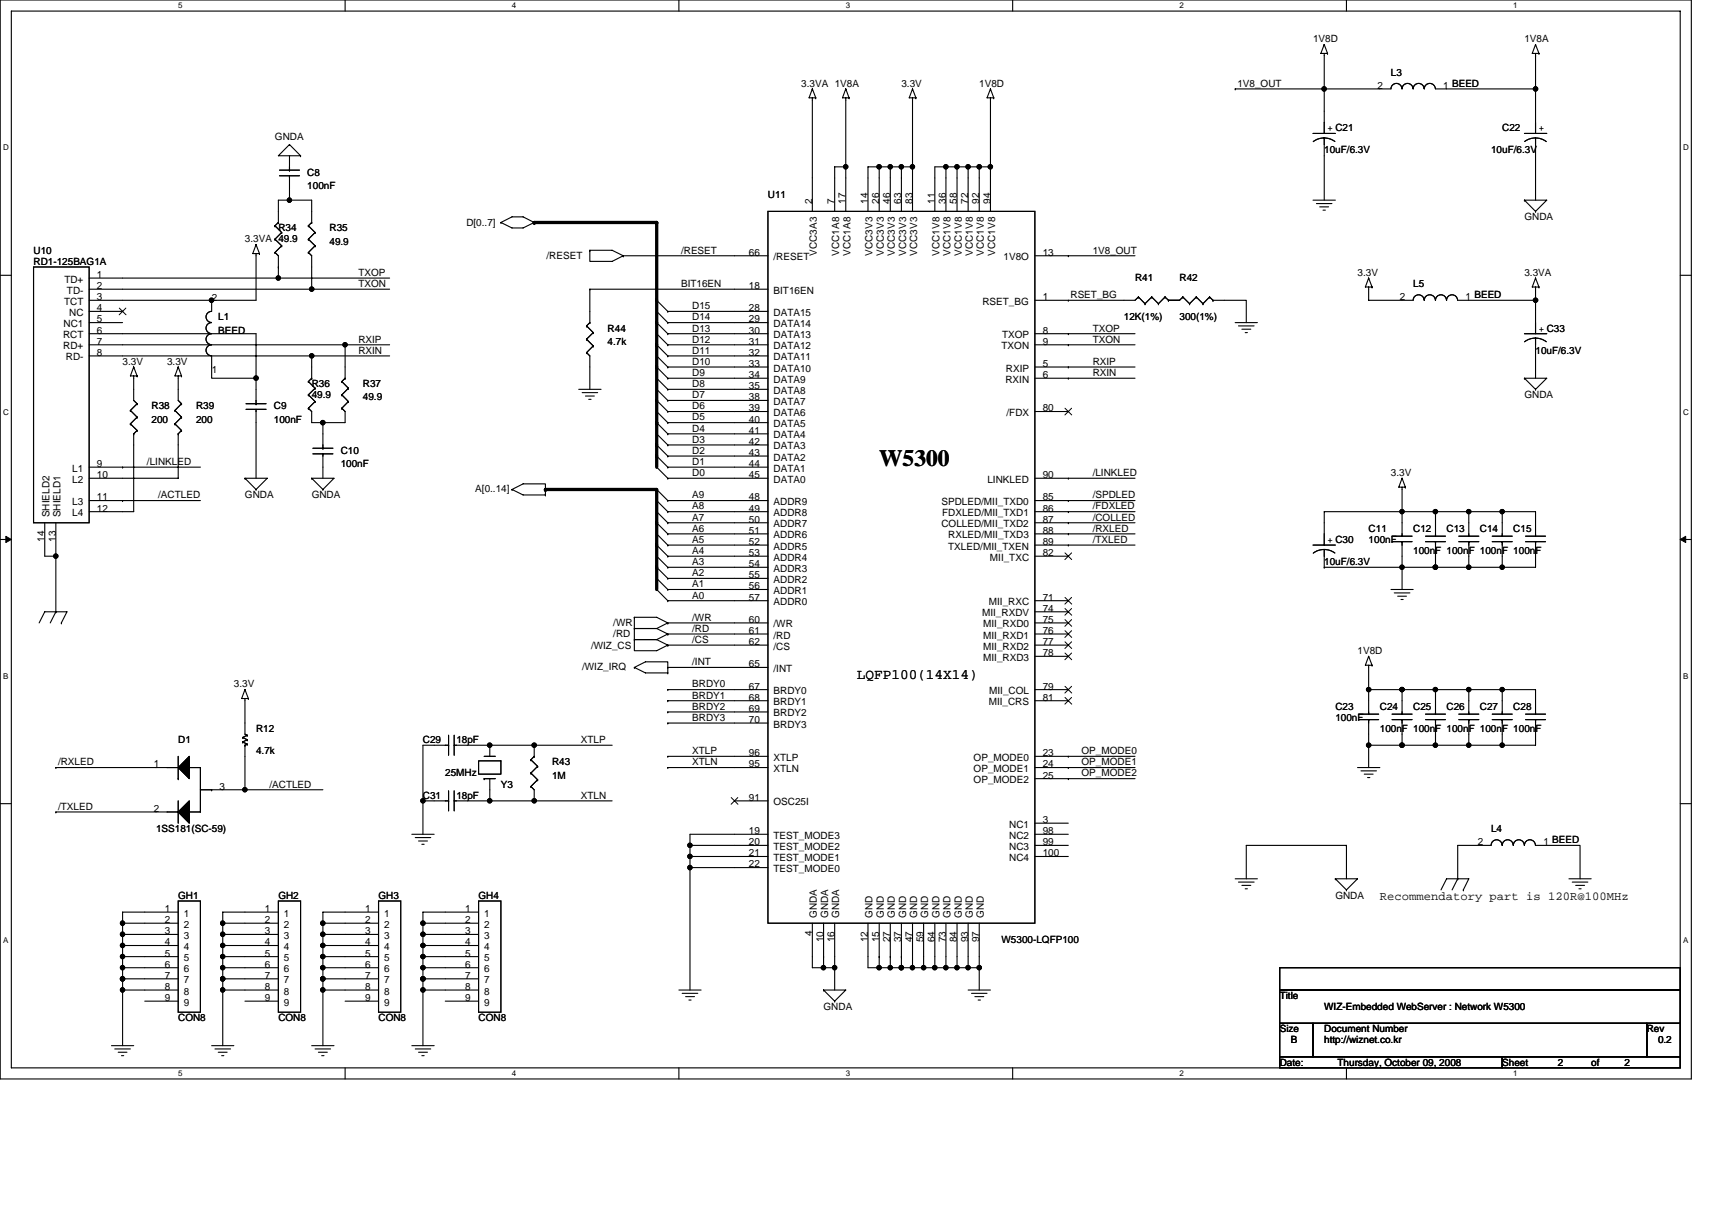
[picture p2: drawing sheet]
<svg xmlns="http://www.w3.org/2000/svg" width="297mm" height="210mm" viewBox="0 0 297 210" stroke-linecap="round" stroke-linejoin="round" font-family="sans-serif">
<path d="M0 0h293.5v187.2h-293.5zM2 1.9h289.5v183.4h-289.5z" fill="none" stroke="#000" stroke-width=".19"/>
<g fill="#fff">
<path d="M30.9 .2h.8v1.6h-.8z"/>
<path d="M30.9 185.5h.8v1.6h-.8z"/>
</g>
<path d="M59.9 0v1.9M59.9 185.3v1.9" fill="none" stroke="#000" stroke-width=".19"/>
<g fill="#fff">
<path d="M88.8 .2h.8v1.6h-.8z"/>
<path d="M88.8 185.5h.8v1.6h-.8z"/>
</g>
<path d="M117.8 0v1.9M117.8 185.3v1.9" fill="none" stroke="#000" stroke-width=".19"/>
<g fill="#fff">
<path d="M146.7 .2h.8v1.6h-.8z"/>
<path d="M146.7 185.5h.8v1.6h-.8z"/>
</g>
<path d="M175.7 0v1.9M175.7 185.3v1.9" fill="none" stroke="#000" stroke-width=".19"/>
<g fill="#fff">
<path d="M204.7 .2h.7v1.6h-.7z"/>
<path d="M204.7 185.5h.7v1.6h-.7z"/>
</g>
<path d="M233.6 0v1.9M233.6 185.3v1.9" fill="none" stroke="#000" stroke-width=".19"/>
<g fill="#fff">
<path d="M262.6 .2h.7v1.6h-.7z"/>
<path d="M262.6 185.5h.7v1.6h-.7z"/>
<path d="M.5 24.8h1v1.6h-1z"/>
<path d="M292 24.8h1v1.6h-1z"/>
<path d="M.5 70.7h1v1.5h-1z"/>
<path d="M292 70.7h1v1.5h-1z"/>
</g>
<path d="M0 47.8h2M291.5 47.8h2" fill="none" stroke="#000" stroke-width=".19"/>
<g fill="#fff">
<path d="M.5 116.5h.9v1.6h-.9z"/>
<path d="M292 116.5h.9v1.6h-.9z"/>
</g>
<path d="M0 93.6h2M291.5 93.6h2" fill="none" stroke="#000" stroke-width=".19"/>
<path d="M1 93.1l1 .5-1 .5zM291.5 93.6l1-.5v1z" fill="#000" stroke="#000" stroke-width=".17"/>
<g fill="#fff">
<path d="M.5 162.4h.9v1.5h-.9z"/>
<path d="M292 162.4h.9v1.5h-.9z"/>
</g>
<g fill="none" stroke="#000" stroke-width=".19">
<path d="M140.9 17v19.7M140.9 15.4l-.5 1.6h1.1M140.9 15.4h.1M140.9 15.4l.6 1.6M141.5 17h.1M146.7 17v12M146.7 15.4l-.5 1.6h1.1M146.7 15.4h.1M146.7 15.4l.6 1.6M147.3 17h.1M158.3 17v12M158.3 15.4l-.5 1.6h1.1"/>
<path d="M158.3 15.4h.1M158.3 15.4l.6 1.6M158.9 17h.1M171.8 17v12M171.8 15.4l-.5 1.6h1.1M171.8 15.4h.1M171.8 15.4l.6 1.6M172.4 17h.1M214.3 15.4h.1M214.3 15.4h15.5M229.8 15.4h11.5M229.8 15.4h.1"/>
<path d="M229.8 9.3v6.1M229.8 7.7l-.6 1.6h1.1M229.8 7.7h.1M229.8 15.4v7.8M229.8 7.7l.5 1.6M230.3 9.3h.1M241.3 15.4a.96 .96 0 0 1 1-.9 .96 .96 0 0 1 1 .9 .95 .95 0 0 1 .9-.9 .95 .95 0 0 1 1 .9M245.2 15.4a.95 .95 0 0 1 .9-.9 .95 .95 0 0 1 1 .9 .97 .97 0 0 1 1-.9 .97 .97 0 0 1 .9 .9M249.1 15.4h17.3M266.4 15.4v7.8M266.4 9.7h.1M266.4 7.7l-.5 1.6h1.1"/>
<path d="M266.4 9.3v.4M266.4 7.7h.1M266.4 9.7v5.7M266.4 7.7l.6 1.6M267 9.3h.1M47.7 39.2h.1M47.7 39.2l1.2 1.1M48.3 38.6h.1M48.3 38.6l-.6 .6M48.5 29.5h3.5M48.5 30.5h3.5M50.2 34.7h-1.9v3.9"/>
<path d="M50.2 30.5v4.2M50.2 34.7h3.9v3.9M50.2 34.7h.1M50.2 25.1l-1.9 1.9h3.9M50.2 25.1h.1M50.2 29.5h.1M50.2 25.1l2 1.9M50.2 27v2.5M52.2 27h.1M53.5 39.2h.1M53.5 39.2l1.2 1.1M54.1 38.6h.1"/>
<path d="M54.1 38.6l-.6 .6M86.9 38.6l1.9-1h2l1.9 1M86.9 38.6h.1M86.9 38.6l1.9 1h2l1.9-1M92.7 38.6h.1M133.2 36.7h46.4v123.5h-46.4zM146.7 29h-1.9v7.7M146.7 29h.1M146.7 29v7.7M152.5 29h-1.9v7.7M152.5 29v7.7M152.5 29h.1"/>
<path d="M152.5 29h5.8M154.5 29h.1M154.5 29v7.7M156.4 29v7.7M156.4 29h.1M158.3 29v7.7M164.1 29h.1M164.1 29h-1.9v7.7M164.1 29v7.7M164.1 29h7.7M166 29h.1M166 29v7.7"/>
<path d="M168 29v7.7M168 29h.1M169.9 29v7.7M169.9 29h.1M171.8 29v7.7M227.8 34.7h3.9M227.8 23.2h3.9M228.4 35.3h2.7M229 35.9h1.5M229.5 36.5h.5M229.8 23.9v10.8M231.6 24.6a3.1 3.1 0 0 0-3.7 0"/>
<path d="M264.5 34.7h3.9l-2 2M264.5 34.7h.1M264.5 23.2h3.9M264.5 34.7l1.9 2M266.4 23.9l1.2 .3 .7 .4M266.4 23.9l-1.2 .3-.7 .4M266.4 23.9v10.8M266.4 36.7h.1M5.8 46.3h9.7v44.4h-9.7zM15.5 52.1h21.2M15.5 57.9h28.9v7.7M15.5 48.3h32.8"/>
<path d="M15.5 50.2h38.6M15.5 59.8h44.4M15.5 54h5.8M15.5 56h5.8M36.7 56a.96 .96 0 0 0-1 .9 .96 .96 0 0 0 1 1 .95 .95 0 0 0-1 1 .95 .95 0 0 0 1 .9M36.7 54a.96 .96 0 0 0-1 1 .96 .96 0 0 0 1 1M36.7 59.8a.95 .95 0 0 0-1 1 .95 .95 0 0 0 1 .9M36.7 52.1h.1M36.7 52.1v1.9M44.4 44v8.1h-7.7M44.4 42.5l-.5 1.5h1.1M44.4 42.5h.1"/>
<path d="M44.4 42.5l.6 1.5M45 44h.1M47.7 43.8h.1M47.7 41.5h.1M47.7 43.8l.6 .6v3.9M47.7 41.5l1.2 1.2M48.3 48.3h.1M48.3 46.3h.1M48.3 48.3h19.3M48.9 42.7h.1M48.9 40.3h.1M48.9 42.7l-1.2 1.1"/>
<path d="M48.9 40.3l-1.2 1.2M53.5 43.8l.6 .6v5.8M53.5 43.8h.1M53.5 41.5h.1M53.5 41.5l1.2 1.2M54.1 50.2h.1M54.1 50.2h13.5M54.7 42.7h.1M54.7 40.3h.1M54.7 42.7l-1.2 1.1M54.7 40.3l-1.2 1.2M59.9 59.8h.1"/>
<path d="M59.9 59.8v5.8M59.9 59.8h7.7M101.8 58.9h.1M101.8 56.6h.1M101.8 58.9l1.1 1.1M101.8 56.6l1.1 1.1M102.3 50.2v5.8M102.3 50.2h.1M102.3 43.4h3.9l1.9 1M102.3 43.4v2h3.9l1.9-1M102.3 43.4h.1M102.3 56h.1"/>
<path d="M102.3 50.2h30.9M102.3 56l-.5 .6M102.9 57.7h.1M102.9 57.7l-1.1 1.2M108.1 44.4h.1M108.1 44.4h25.1M113.9 52.1h.1M113.9 54h.1M113.9 56h.1M113.9 57.9h.1M113.9 59.8h.1M113.9 52.1l2 1.9"/>
<path d="M113.9 54l2 2M113.9 56l2 1.9M113.9 57.9l2 1.9M113.9 59.8l2 2M115.9 54h.1M115.9 56h.1M115.9 57.9h.1M115.9 59.8h.1M115.9 59.8h17.3M115.9 57.9h17.3M115.9 54h17.3M115.9 56h17.3"/>
<path d="M179.6 59.8h17.3M179.6 44.4h17.3M179.6 57.9h17.3M185.4 44.4h.1M185.4 52.1h.1M185.4 57.9h.1M185.4 59.8h.1M197.5 51.5h.1M197.5 51.5l-.6 .6h-17.3M197.5 51.5l1.2 1.2M198.7 52.7h.1M199.8 51.5h.1"/>
<path d="M199.8 51.5l-1.1 1.2M199.8 51.5l1.2 1.2M201 52.7h.1M202.1 51.5h.1M202.1 51.5l-1.1 1.2M202.1 51.5l.6 .6M202.7 52.1h2M202.7 52.1h.1M205.2 51.5h.1M205.2 51.5l-.5 .6M205.2 51.5l1.2 1.2M206.4 52.7h.1"/>
<path d="M207.6 51.5h.1M207.6 51.5l-1.2 1.2M207.6 51.5l1.1 1.2M208.7 52.7h.1M209.9 51.5h.1M209.9 51.5l-1.2 1.2M209.9 51.5l.6 .6M210.5 52.1h5.7v3.9M210.5 52.1h.1M214.3 56h3.9M214.9 56.6h2.7M215.5 57.1h1.5"/>
<path d="M216 57.7h.4M237.5 49.8v2.3h7.7a.95 .95 0 0 1 .9-.9 .95 .95 0 0 1 1 .9 .97 .97 0 0 1 1-.9 .97 .97 0 0 1 .9 .9 .96 .96 0 0 1 1-.9 .96 .96 0 0 1 1 .9 .96 .96 0 0 1 .9-.9 .96 .96 0 0 1 1 .9M237.5 48.3l-.6 1.5h1.2M237.5 48.3h.1M237.5 48.3l.6 1.5M238.1 49.8h.1M252.9 52.1h13.5M264.5 57.9h3.9M266.4 58.7l1.2 .2 .7 .4M266.4 58.7l-1.2 .2-.7 .4M266.4 49.8v2.3M266.4 58.7v6.9"/>
<path d="M266.4 52.1h.1M266.4 48.3l-.5 1.5h1.1M266.4 48.3h.1M266.4 52.1v5.8M266.4 48.3l.6 1.5M267 49.8h.1M15.5 61.8h38.6M22.6 71.2h.1M22.6 73.6h.1M22.6 71.2l1.2 1.2M22.6 73.6l1.2 1.1M23.2 65.2v4.3l.6 .6"/>
<path d="M23.2 75.3v13.5h-7.7M23.2 63.7l-.6 1.5h1.2M23.2 63.7h.1M23.2 75.3h.1M23.2 63.7l.6 1.5M23.8 65.2h.1M23.8 70.1h.1M23.8 72.4h.1M23.8 74.7h.1M23.8 70.1l-1.2 1.1M23.8 72.4l-1.2 1.2M23.8 74.7l-.6 .6"/>
<path d="M30.3 71.2h.1M30.3 73.6h.1M30.3 71.2l1.2 1.2M30.3 73.6l1.2 1.1M30.9 65.2v4.3l.6 .6M30.9 75.3v7.7h-15.4M30.9 63.7l-.6 1.5h1.2M30.9 63.7h.1M30.9 75.3h.1M30.9 63.7l.6 1.5M31.5 65.2h.1M31.5 70.1h.1"/>
<path d="M31.5 72.4h.1M31.5 74.7h.1M31.5 70.1l-1.2 1.1M31.5 72.4l-1.2 1.2M31.5 74.7l-.6 .6M36.7 61.8v3.8h7.7M42.7 70.1h3.5M42.7 71h3.5M44.4 71v12M44.4 65.6h.1M44.4 70.1h.1M44.4 65.6v4.5"/>
<path d="M53.5 70.8l.6 .6v1.9h1.9M53.5 70.8h.1M53.5 68.5h.1M53.5 66.2h.1M53.5 68.5l1.2 1.2M53.5 66.2l1.2 1.2M54.1 61.8h.1M54.1 61.8v3.8M54.1 65.6h.1M54.1 61.8h13.5M54.1 65.6l-.6 .6M54.3 77.8h3.5"/>
<path d="M54.3 78.8h3.5M54.7 69.7h.1M54.7 67.4h.1M54.7 69.7l-1.2 1.1M54.7 67.4l-1.2 1.1M56 73.3h.1M56 78.8v4.2M56 77.8h.1M56 73.3v4.5M59.3 70.8l.6 .6v1.9h-3.9M59.3 70.8h.1M59.3 68.5h.1"/>
<path d="M59.3 66.2h.1M59.3 68.5l1.1 1.2M59.3 66.2l1.1 1.2M59.9 65.6h.1M59.9 65.6l-.6 .6M60.4 69.7h.1M60.4 67.4h.1M60.4 69.7l-1.1 1.1M60.4 67.4l-1.1 1.1M100.4 67.6h3.9M101 68.1h2.7M101.6 68.7h1.5"/>
<path d="M101.8 61.2l.5 .6v5.8M101.8 61.2h.1M102.1 69.3h.4M102.9 60h.1M102.9 60l-1.1 1.2M113.9 61.8h.1M113.9 63.7h.1M113.9 65.6h.1M113.9 67.6h.1M113.9 69.5h.1M113.9 71.4h.1M113.9 73.3h.1"/>
<path d="M113.9 75.3h.1M113.9 77.2h.1M113.9 79.1h.1M113.9 61.8l2 1.9M113.9 63.7l2 1.9M113.9 65.6l2 2M113.9 67.6l2 1.9M113.9 69.5l2 1.9M113.9 71.4l2 1.9M113.9 73.3l2 2M113.9 75.3l2 1.9M113.9 77.2l2 1.9"/>
<path d="M113.9 79.1l2 2M115.9 61.8h.1M115.9 63.7h.1M115.9 65.6h.1M115.9 67.6h.1M115.9 69.5h.1M115.9 71.4h.1M115.9 73.3h.1M115.9 75.3h.1M115.9 77.2h.1M115.9 79.1h.1M115.9 61.8h17.3"/>
<path d="M115.9 63.7h17.3M115.9 65.6h17.3M115.9 67.6h17.3M115.9 69.5h17.3M115.9 71.4h17.3M115.9 73.3h17.3M115.9 75.3h17.3M115.9 77.2h17.3M115.9 79.1h17.3M179.6 63.7h17.3M179.6 65.6h17.3M179.6 71.4h5.8"/>
<path d="M185.4 63.7h.1M185.4 65.6h.1M264.5 65.6h3.9l-2 2M264.5 65.6h.1M264.5 65.6l1.9 2M266.4 67.6h.1M7.8 90.7v5.8h1.9M9.7 96.5h.1M9.7 90.7v15.5M15.5 81.1h19.3M15.5 86.9h19.3M21.3 81.1h.1"/>
<path d="M21.3 86.9h.1M42.5 83h3.9l-2 1.9M42.5 83h.1M42.5 83l1.9 1.9M44.4 84.9h.1M54.1 83h3.9l-2 1.9M54.1 83h.1M54.1 83l1.9 1.9M56 84.9h.1M88.8 84.9l2 1h3.8M88.8 84.9h.1M88.8 84.9l2-.9h3.8v1.9"/>
<path d="M94.6 85.9h.1M113.9 81.1h.1M113.9 84.9h.1M113.9 86.9h.1M113.9 88.8h.1M113.9 90.7h.1M113.9 92.6h.1M113.9 94.6h.1M113.9 96.5h.1M113.9 98.4h.1M113.9 81.1l2 1.9M113.9 84.9l2 2"/>
<path d="M113.9 86.9l2 1.9M113.9 88.8l2 1.9M113.9 90.7l2 1.9M113.9 92.6l2 2M113.9 94.6l2 1.9M113.9 96.5l2 1.9M113.9 98.4l2 2M115.9 81.1h.1M115.9 83h.1M115.9 86.9h.1M115.9 88.8h.1M115.9 90.7h.1"/>
<path d="M115.9 94.6h.1M115.9 92.6h.1M115.9 96.5h.1M115.9 98.4h.1M115.9 81.1h17.3M115.9 86.9h17.3M115.9 98.4h17.3M115.9 88.8h17.3M115.9 83h17.3M115.9 90.7h17.3M115.9 92.6h17.3M115.9 94.6h17.3"/>
<path d="M115.9 96.5h17.3M179.6 86.9h17.3M179.6 88.8h17.3M179.6 83h17.3M179.6 90.7h17.3M179.6 92.6h17.3M179.6 94.6h17.3M179.6 96.5h5.8M185.4 83h.1M185.4 86.9h.1M185.4 88.8h.1M185.4 90.7h.1"/>
<path d="M185.4 92.6h.1M185.4 94.6h.1M227.8 94.6h3.9M229.8 98.4h.1M229.8 95.4v3M231.6 96a3.1 3.1 0 0 0-3.7 0M241.5 94h3.5M241.5 93h3.5M243.3 88.8h-13.5v5.8M243.3 84.5v4.3M243.3 88.8h.1M243.3 88.8v4.2"/>
<path d="M243.3 98.4h.1M243.3 94v4.4M243.3 98.4v3.9M243.3 83l-.6 1.5h1.1M243.3 83h.1M243.3 94h.1M243.3 88.8h5.8M243.3 83l.5 1.5M243.8 84.5h.1M247.3 94h3.5M247.3 93h3.5M249.1 88.8v4.2"/>
<path d="M249.1 88.8h5.7M249.1 98.4h.1M249.1 94v4.4M249.1 94h.1M253.1 94h3.5M253.1 93h3.5M254.8 98.4h.1M254.8 88.8h.1M254.8 88.8h11.6v4.2M254.8 88.8v4.2M254.8 94v4.4M254.8 94h.1"/>
<path d="M258.9 94h3.5M258.9 93h3.5M260.6 88.8v4.2M260.6 88.8h.1M260.6 94v4.4M260.6 98.4h.1M260.6 94h.1M264.7 94h3.5M264.7 93h3.5M266.4 94v4.4h-36.6M266.4 94h.1M6.8 108.1l1-1.9h3.8l-1 1.9"/>
<path d="M9.7 106.2h.1M9.7 106.2l-1 1.9M10.6 108.1h.1M42.5 119.7l-.6 1.5h1.2M42.5 119.7h.1M42.5 119.7l.6 1.5M110.1 107.1h3.8l2 1M110.1 107.1v2h3.8M110.1 107.1h.1M110.1 115.8l1.9 1h3.9M110.1 115.8h.1M110.1 115.8l1.9-.9h3.9v1.9"/>
<path d="M110.1 109.1h3.8M110.1 109.1v1.9h3.8M110.1 109.1h.1M110.1 111h3.8M110.1 111v1.9h3.8l2-.9M110.1 111h.1M113.9 100.4h.1M113.9 102.3h.1M113.9 109.1l2 .9M113.9 111l2 1M113.9 100.4l2 1.9M113.9 102.3l2 1.9"/>
<path d="M115.9 108.1h.1M115.9 110h.1M115.9 112h.1M115.9 115.8h.1M115.9 119.7h.1M115.9 100.4h.1M115.9 102.3h.1M115.9 104.2h.1M115.9 116.8h.1M115.9 119.7h17.3M115.9 108.1h17.3M115.9 110h17.3"/>
<path d="M115.9 112h17.3M115.9 115.8h17.3M115.9 100.4h17.3M115.9 102.3h17.3M115.9 104.2h17.3M115.9 108.1l-2 1M115.9 110l-2 1M179.6 119.7h5.8M179.6 108.1h5.8M179.6 110h5.8M179.6 112h5.8M179.6 104.2h5.8"/>
<path d="M179.6 106.2h5.8M179.6 113.9h5.8M237.5 119.7v4.2M237.5 119.7h.1M237.5 115.4v4.3M237.5 119.7h28.9v4.2M237.5 113.9l-.6 1.5h1.2M237.5 113.9h.1M237.5 113.9l.6 1.5M238.1 115.4h.1M241.3 102.3h3.9M241.9 102.9h2.7"/>
<path d="M242.5 103.5h1.5M243.1 104h.4M243.3 119.7v4.2M243.3 119.7h.1M249.1 119.7v4.2M249.1 119.7h.1M254.8 119.7h.1M254.8 119.7v4.2M260.6 119.7v4.2M260.6 119.7h.1M0 139.5h2M9.7 133.2h.1"/>
<path d="M9.7 133.2h21.2M30.9 135.1h.1M30.9 139v3.9M30.9 131.3v3.8M32.8 133.2h2v7.7h-2M34.8 137.1h7.7M36.7 137.1h.1M42.1 128h.1M42.1 128.8h.1M42.1 128l.8 .4M42.1 128.8l.8 .3M42.5 129.3v7.8"/>
<path d="M42.5 137.1h.1M42.5 121.2v6.2l.4 .2M42.5 129.3h.1M42.5 137.1h13.5M42.9 127.6h.1M42.9 128.4h.1M42.9 129.1h.1M42.9 127.6l-.8 .4M42.9 128.4l-.8 .4M42.9 129.1l-.4 .2M43.1 121.2h.1M73.4 139v5.8"/>
<path d="M73.4 139h.1M73.4 139h4.4M77.8 129.3h-4.4v9.7M77.8 127.6v3.5M77.8 129.3h.1M77.8 137.2v3.5M77.8 139h.1M78.8 139h6.2M78.8 129.3h6.2M78.8 127.6v3.5M78.8 137.2v3.5M83 132h3.9v2.3h-3.9z"/>
<path d="M84 131.3h1.9M84 135.1h.1M84 135.1h1.9M85 135.1v3.9M85 129.3h.1M85 139h.1M85 129.3h21.2M85 139h21.2M85 129.3v2M92.1 136.5h.1M92.1 134.2h.1M92.1 131.8h.1"/>
<path d="M92.1 136.5l.6 .6v1.9M92.1 134.2l1.2 1.1M92.1 131.8l1.2 1.2M92.7 139h.1M92.7 129.3h.1M92.7 131.3h.1M92.7 131.3l-.6 .5M92.7 129.3v2M93.3 135.3h.1M93.3 133h.1M93.3 135.3l-1.2 1.2M93.3 133l-1.2 1.2"/>
<path d="M115.9 131.3h.1M115.9 133.2h.1M115.9 121.6h.1M115.9 123.5h.1M115.9 125.5h.1M115.9 133.2h17.3M115.9 131.3h17.3M115.9 121.6h17.3M115.9 123.5h17.3M115.9 125.5h17.3M127.4 139h5.8M179.6 133.2h17.3"/>
<path d="M179.6 131.3h17.3M179.6 135.1h17.3M179.6 121.6h5.8M185.4 131.3h.1M185.4 133.2h.1M185.4 135.1h.1M235.5 133.2h3.9M235.7 124.9h3.5M235.7 123.9h3.5M236.1 133.8h2.7M236.7 134.3h1.5M237.3 134.9h.4"/>
<path d="M237.5 129.3h.1M237.5 124.9v8.3M237.5 124.9h.1M241.5 124.9h3.5M241.5 123.9h3.5M243.3 124.9v4.4M243.3 129.3h.1M243.3 124.9h.1M247.3 124.9h3.5M247.3 123.9h3.5M249.1 124.9v4.4M249.1 129.3h.1"/>
<path d="M249.1 124.9h.1M253.1 124.9h3.5M253.1 123.9h3.5M254.8 129.3h.1M254.8 124.9v4.4M254.8 124.9h.1M258.9 124.9h3.5M258.9 123.9h3.5M260.6 129.3h.1M260.6 124.9v4.4M260.6 124.9h.1M264.7 124.9h3.5"/>
<path d="M264.7 123.9h3.5M266.4 124.9v4.4h-28.9M266.4 124.9h.1M291.5 139.5h2M9.7 140.9h.1M9.7 140.9h21.2M30.9 156.4h3.9v19.3h-3.9zM30.9 158.3h-9.6v1.9M48.3 156.4h3.9v19.3h-3.9zM48.3 158.3h-9.7v1.9M65.7 156.4h3.8v19.3h-3.8zM65.7 158.3h-9.7v1.9"/>
<path d="M71.5 144.8h3.8M72 145.4h2.7M72.6 145.9h1.6M73.2 146.5h.4M83 156.4h3.9v19.3h-3.9zM83 158.3h-9.6v1.9M119.7 146.7h13.5M119.7 148.6h13.5M119.7 146.7h.1M119.7 150.6h13.5M119.7 148.6h.1M119.7 150.6h.1"/>
<path d="M119.7 146.7v25.1M133.2 144.8h-13.5v1.9M179.6 144.8h5.8M179.6 146.7h5.8M179.6 148.6h5.8M179.6 142.9h5.8M214.3 152.5h3.9M214.9 153.1h2.7M215.5 153.6h1.5M216 154.2h.4M231.7 152.5h3.8l-1.9 1.9M231.7 152.5h.1"/>
<path d="M231.7 152.5l1.9 1.9M233.6 146.7h-17.4v5.8M233.6 146.7h.1M233.6 154.4h.1M233.6 146.7v5.8M250 154.4l1-1.9h3.8l-.9 1.9M252.9 152.5h.1M252.9 152.5l-1 1.9M253.9 154.4h.1M260.6 146.7a.95 .95 0 0 0-.9-1 .95 .95 0 0 0-1 1h-5.8v5.8M260.6 146.7a.96 .96 0 0 1 1-1 .96 .96 0 0 1 1 1 .95 .95 0 0 1 .9-1 .95 .95 0 0 1 1 1M264.5 146.7a.96 .96 0 0 1 1-1 .96 .96 0 0 1 .9 1h7.7v5.8"/>
<path d="M272.2 152.5h3.9M272.8 153.1h2.7M273.4 153.6h1.5M274 154.2h.3M21.3 171.8h9.6M21.3 169.9h.1M21.3 166h.1M21.3 160.2h9.6M21.3 160.2h.1M21.3 162.2h9.6M21.3 162.2h.1M21.3 164.1h9.6"/>
<path d="M21.3 164.1h.1M21.3 166h9.6M21.3 167.9v2M21.3 167.9h.1M21.3 171.8h.1M21.3 169.9h9.6M21.3 160.2v7.7M21.3 169.9v11.6M21.3 167.9h9.6M25.1 173.7h5.8M38.6 171.8h9.7M38.6 171.8h.1"/>
<path d="M38.6 160.2h.1M38.6 160.2h9.7M38.6 162.2h.1M38.6 162.2h9.7M38.6 164.1h.1M38.6 164.1h9.7M38.6 167.9h.1M38.6 166h9.7M38.6 167.9h9.7M38.6 169.9h.1M38.6 166h.1M38.6 160.2v21.3"/>
<path d="M38.6 169.9h9.7M42.5 173.7h5.8M56 171.8h9.7M56 166h.1M56 169.9h.1M56 160.2h.1M56 160.2h9.7M56 162.2h.1M56 162.2h9.7M56 164.1h.1M56 164.1h9.7M56 167.9v2"/>
<path d="M56 166h9.7M56 167.9h.1M56 171.8h.1M56 169.9h9.7M56 160.2v7.7M56 169.9v11.6M56 167.9h9.7M59.9 173.7h5.8M73.4 171.8h9.6M73.4 171.8h.1M73.4 164.1h.1M73.4 162.2h9.6"/>
<path d="M73.4 162.2h.1M73.4 160.2h9.6M73.4 160.2h.1M73.4 169.9h.1M73.4 167.9h9.6M73.4 166h9.6M73.4 167.9h.1M73.4 164.1h9.6M73.4 166h.1M73.4 169.9h9.6M73.4 160.2v21.3M77.3 173.7h5.7"/>
<path d="M117.8 171.8h3.8M118.4 172.4h2.7M119 173h1.5M119.5 173.5h.4M140.9 160.2v7.7h2M142.9 167.9h1.9M142.9 166h.1M142.9 171.8h3.8l-1.9 1.9M142.9 171.8h.1M142.9 160.2v7.7M142.9 171.8l1.9 1.9M144.8 160.2v7.7"/>
<path d="M144.8 167.9h.1M144.8 173.7h.1M144.8 167.9v3.9M150.6 160.2v7.7h1.9M152.5 167.9h2M152.5 166h.1M152.5 160.2v7.7M154.5 167.9h1.9M154.5 166h.1M154.5 160.2v7.7M156.4 167.9h.1M156.4 166h.1"/>
<path d="M156.4 167.9h13.5M156.4 160.2v7.7M158.3 167.9h.1M158.3 160.2v7.7M160.2 167.9h.1M160.2 160.2v7.7M162.2 167.9h.1M162.2 160.2v7.7M164.1 167.9h.1M164.1 160.2v7.7M166 167.9h.1M166 160.2v7.7"/>
<path d="M168 167.9h.1M168 160.2v7.7M168 171.8h3.8M168.6 172.4h2.7M169.1 173h1.6M169.7 173.5h.4M169.9 160.2v7.7M169.9 167.9h.1M169.9 167.9v3.9M222 167.9h69.5v3.9h-69.5zM222 171.8h69.5v5.8h-69.5zM222 177.6h5.8v5.8h-5.8z"/>
<path d="M227.8 177.6h57.9v5.8h-57.9zM285.7 177.6h5.8v5.8h-5.8zM19.3 181.5h3.9M19.9 182h2.7M20.5 182.6h1.5M21.1 183.2h.4M36.7 181.5h3.9M37.3 182h2.7M37.9 182.6h1.5M38.5 183.2h.3M54.1 181.5h3.9M54.7 182h2.7"/>
<path d="M55.2 182.6h1.6M55.8 183.2h.4M71.5 181.5h3.8M72 182h2.7M72.6 182.6h1.6M73.2 183.2h.4M222 183.4h38.6v1.9h-38.6zM260.6 183.4h30.9v1.9h-30.9z"/>
</g>
<g fill="#000" stroke="#000" stroke-width=".19">
<path d="M32.8 131.3v3.8l-1.9-1.9z" fill-rule="evenodd"/>
<path d="M32.8 131.3v3.8l-1.9-1.9z" fill-rule="evenodd"/>
<path d="M32.8 139v3.9l-1.9-2z" fill-rule="evenodd"/>
<path d="M32.8 139v3.9l-1.9-2z" fill-rule="evenodd"/>
<circle cx="229.7" cy="15.4" r=".38"/>
<circle cx="266.4" cy="15.4" r=".38"/>
<circle cx="50.2" cy="34.7" r=".38"/>
<circle cx="146.7" cy="28.9" r=".38"/>
<circle cx="152.5" cy="28.9" r=".38"/>
<circle cx="154.5" cy="28.9" r=".38"/>
<circle cx="156.4" cy="28.9" r=".38"/>
<circle cx="158.3" cy="28.9" r=".38"/>
<circle cx="164.1" cy="28.9" r=".38"/>
<circle cx="166" cy="28.9" r=".38"/>
<circle cx="168" cy="28.9" r=".38"/>
<circle cx="169.9" cy="28.9" r=".38"/>
<circle cx="171.8" cy="28.9" r=".38"/>
<circle cx="36.7" cy="52.1" r=".38"/>
<circle cx="48.3" cy="48.2" r=".38"/>
<circle cx="54.1" cy="50.2" r=".38"/>
<circle cx="59.9" cy="59.8" r=".38"/>
<circle cx="266.4" cy="52.1" r=".38"/>
<circle cx="44.4" cy="65.6" r=".38"/>
<circle cx="54.1" cy="61.8" r=".38"/>
<circle cx="56" cy="73.3" r=".38"/>
<circle cx="9.7" cy="96.5" r=".38"/>
<circle cx="243.3" cy="88.8" r=".38"/>
<circle cx="243.3" cy="98.4" r=".38"/>
<circle cx="249" cy="88.8" r=".38"/>
<circle cx="249" cy="98.4" r=".38"/>
<circle cx="254.8" cy="88.8" r=".38"/>
<circle cx="254.8" cy="98.4" r=".38"/>
<circle cx="260.6" cy="88.8" r=".38"/>
<circle cx="260.6" cy="98.4" r=".38"/>
<circle cx="237.5" cy="119.7" r=".38"/>
<circle cx="243.3" cy="119.7" r=".38"/>
<circle cx="249" cy="119.7" r=".38"/>
<circle cx="254.8" cy="119.7" r=".38"/>
<circle cx="260.6" cy="119.7" r=".38"/>
<circle cx="42.5" cy="137" r=".38"/>
<circle cx="73.4" cy="139" r=".38"/>
<circle cx="85" cy="129.3" r=".38"/>
<circle cx="85" cy="139" r=".38"/>
<circle cx="92.7" cy="129.3" r=".38"/>
<circle cx="92.7" cy="139" r=".38"/>
<circle cx="237.5" cy="129.3" r=".38"/>
<circle cx="243.3" cy="129.3" r=".38"/>
<circle cx="249" cy="129.3" r=".38"/>
<circle cx="254.8" cy="129.3" r=".38"/>
<circle cx="260.6" cy="129.3" r=".38"/>
<circle cx="119.7" cy="150.6" r=".38"/>
<circle cx="119.7" cy="148.6" r=".38"/>
<circle cx="119.7" cy="146.7" r=".38"/>
<circle cx="21.3" cy="171.8" r=".38"/>
<circle cx="21.3" cy="162.1" r=".38"/>
<circle cx="21.3" cy="160.2" r=".38"/>
<circle cx="21.3" cy="169.9" r=".38"/>
<circle cx="21.3" cy="164.1" r=".38"/>
<circle cx="21.3" cy="167.9" r=".38"/>
<circle cx="21.3" cy="166" r=".38"/>
<circle cx="38.6" cy="171.8" r=".38"/>
<circle cx="38.6" cy="162.1" r=".38"/>
<circle cx="38.6" cy="160.2" r=".38"/>
<circle cx="38.6" cy="169.9" r=".38"/>
<circle cx="38.6" cy="164.1" r=".38"/>
<circle cx="38.6" cy="167.9" r=".38"/>
<circle cx="38.6" cy="166" r=".38"/>
<circle cx="56" cy="171.8" r=".38"/>
<circle cx="56" cy="162.1" r=".38"/>
<circle cx="56" cy="160.2" r=".38"/>
<circle cx="56" cy="169.9" r=".38"/>
<circle cx="56" cy="164.1" r=".38"/>
<circle cx="56" cy="167.9" r=".38"/>
<circle cx="56" cy="166" r=".38"/>
<circle cx="73.4" cy="171.8" r=".38"/>
<circle cx="73.4" cy="162.1" r=".38"/>
<circle cx="73.4" cy="160.2" r=".38"/>
<circle cx="73.4" cy="169.9" r=".38"/>
<circle cx="73.4" cy="164.1" r=".38"/>
<circle cx="73.4" cy="167.9" r=".38"/>
<circle cx="73.4" cy="166" r=".38"/>
<circle cx="142.9" cy="167.9" r=".38"/>
<circle cx="144.8" cy="167.9" r=".38"/>
<circle cx="152.5" cy="167.9" r=".38"/>
<circle cx="154.5" cy="167.9" r=".38"/>
<circle cx="156.4" cy="167.9" r=".38"/>
<circle cx="158.3" cy="167.9" r=".38"/>
<circle cx="160.3" cy="167.9" r=".38"/>
<circle cx="162.2" cy="167.9" r=".38"/>
<circle cx="164.1" cy="167.9" r=".38"/>
<circle cx="166" cy="167.9" r=".38"/>
<circle cx="168" cy="167.9" r=".38"/>
<circle cx="169.9" cy="167.9" r=".38"/>
</g>
<path d="M92.7 38.6h.1M92.7 38.6h21.2M113.9 38.6h.1M113.9 38.6v34.7M113.9 73.3v7.8M113.9 73.3h.1M94.6 84.9h.1M94.6 84.9h19.3v17.4" fill="none" stroke="#000" stroke-width=".57"/>
<g fill="none" stroke="#000" stroke-width=".17">
<path d="M20.7 53.5l1.2 1.1M21.8 53.5l-1.1 1.1M184.8 70.8l1.1 1.2M185.9 70.8l-1.1 1.2M184.8 95.9l1.1 1.2M185.9 95.9l-1.1 1.2M184.8 103.7l1.1 1.1M184.8 105.6l1.1 1.2M184.8 107.5l1.1 1.2M184.8 109.5l1.1 1.1M184.8 111.4l1.1 1.1M184.8 113.3l1.1 1.2"/>
<path d="M184.8 119.1l1.1 1.2M185.9 103.7l-1.1 1.1M185.9 105.6l-1.1 1.2M185.9 107.5l-1.1 1.2M185.9 109.5l-1.1 1.1M185.9 111.4l-1.1 1.1M185.9 113.3l-1.1 1.2M185.9 119.1l-1.1 1.2M126.9 138.4l1.1 1.2M128 138.4l-1.2 1.2M184.8 121l1.1 1.2M185.9 121l-1.1 1.2"/>
</g>
<text font-size="4" x="152.5" y="80.9">W5300</text>
<text font-size="2.5" x="148.7" y="117.8">LQFP100(14X14)</text>
<text font-size="2.1" x="239.4" y="156.1">Recommendatory part is 120R@100MHz</text>
<g font-size="1.7">
<text x="227.8" y="7.3">1V8D</text>
<text x="264.5" y="7.3">1V8A</text>
<text x="139" y="15">3.3VA 1V8A</text>
<text x="156.4" y="15">3.3V</text>
<text x="169.9" y="15">1V8D</text>
<text x="214.7" y="15">1V8_OUT</text>
<text x="239" y="15.4">2</text>
<text x="241.3" y="13.1">L3</text>
<text x="250.4" y="15.4">1 BEED</text>
<text x="230.3" y="22.8">+ C21</text>
<text x="260.6" y="22.8">C22</text>
<text x="267" y="22.8">+</text>
<text x="47.7" y="24.3">GNDA</text>
<text x="229.8" y="26.6">10uF/6.3V</text>
<text x="258.7" y="26.6">10uF/6.3V</text>
<text x="53.3" y="30.5">C8</text>
<text x="53.3" y="32.8">100nF</text>
<text x="133.2" y="34.4">U11</text>
<text x="140.9" y="35.3" transform="rotate(-90 140.9 35.3)">2</text>
<text x="144.8" y="35.3" transform="rotate(-90 144.8 35.3)">7</text>
<text x="146.7" y="35.3" transform="rotate(-90 146.7 35.3)">17</text>
<text x="150.6" y="35.3" transform="rotate(-90 150.6 35.3)">14</text>
<text x="152.5" y="35.3" transform="rotate(-90 152.5 35.3)">26</text>
<text x="154.4" y="35.3" transform="rotate(-90 154.4 35.3)">46</text>
<text x="156.4" y="35.3" transform="rotate(-90 156.4 35.3)">63</text>
<text x="158.3" y="35.3" transform="rotate(-90 158.3 35.3)">83</text>
<text x="162.2" y="35.3" transform="rotate(-90 162.2 35.3)">11</text>
<text x="164.1" y="35.3" transform="rotate(-90 164.1 35.3)">36</text>
<text x="166" y="35.3" transform="rotate(-90 166 35.3)">58</text>
<text x="168" y="35.3" transform="rotate(-90 168 35.3)">72</text>
<text x="169.9" y="35.3" transform="rotate(-90 169.9 35.3)">92</text>
<text x="171.8" y="35.3" transform="rotate(-90 171.8 35.3)">94</text>
<text x="48.3" y="40.2">R34</text>
<text x="57.2" y="40.2">R35</text>
<text x="80.9" y="39.2">D[0..7]</text>
<text x="264.5" y="38.2">GNDA</text>
<text x="5.8" y="44">U10</text>
<text x="5.8" y="45.9">RD1-125BAG1A</text>
<text x="42.5" y="42.1">3.3VA 49.9</text>
<text x="57.2" y="42.5">49.9</text>
<text x="62.2" y="47.9">TXOP</text>
<text x="94.8" y="45">/RESET</text>
<text x="118.2" y="44">/RESET</text>
<text x="129.9" y="44.4">66</text>
<text x="134.2" y="45.2">/RESET</text>
<text x="141.7" y="44.3" transform="rotate(-90 141.7 44.3)">VCC3A3</text>
<text x="145.6" y="44.3" transform="rotate(-90 145.6 44.3)">VCC1A8</text>
<text x="147.5" y="44.3" transform="rotate(-90 147.5 44.3)">VCC1A8</text>
<text x="151.4" y="44.3" transform="rotate(-90 151.4 44.3)">VCC3V3</text>
<text x="153.3" y="44.3" transform="rotate(-90 153.3 44.3)">VCC3V3</text>
<text x="155.3" y="44.3" transform="rotate(-90 155.3 44.3)">VCC3V3</text>
<text x="157.2" y="44.3" transform="rotate(-90 157.2 44.3)">VCC3V3</text>
<text x="159.1" y="44.3" transform="rotate(-90 159.1 44.3)">VCC3V3</text>
<text x="163" y="44.3" transform="rotate(-90 163 44.3)">VCC1V8</text>
<text x="164.9" y="44.3" transform="rotate(-90 164.9 44.3)">VCC1V8</text>
<text x="166.9" y="44.3" transform="rotate(-90 166.9 44.3)">VCC1V8</text>
<text x="168.8" y="44.3" transform="rotate(-90 168.8 44.3)">VCC1V8</text>
<text x="170.7" y="44.3" transform="rotate(-90 170.7 44.3)">VCC1V8</text>
<text x="172.7" y="44.3" transform="rotate(-90 172.7 44.3)">VCC1V8</text>
<text x="174.1" y="45.2">1V8O</text>
<text x="180.9" y="44.4">13</text>
<text x="189.6" y="44">1V8_OUT</text>
<text x="235.5" y="47.9">3.3V</text>
<text x="264.5" y="47.9">3.3VA</text>
<text x="11.1" y="52.9">TCT</text>
<text x="11.2" y="49">TD+</text>
<text x="11.6" y="51">TD-</text>
<text x="16.8" y="52.1">3</text>
<text x="16.8" y="50.2">2</text>
<text x="16.8" y="48.2">1</text>
<text x="36.7" y="52.3">2</text>
<text x="62.2" y="49.8">TXON</text>
<text x="118.2" y="49.8">BIT16EN</text>
<text x="120.1" y="53.7">D15</text>
<text x="129.9" y="50.2">18</text>
<text x="134.2" y="51">BIT16EN</text>
<text x="170.5" y="52.9">RSET_BG</text>
<text x="180.9" y="52.1">1</text>
<text x="185.7" y="51.7">RSET_BG</text>
<text x="196.9" y="48.8">R41</text>
<text x="204.7" y="48.8">R42</text>
<text x="242.9" y="52.1">2</text>
<text x="245.2" y="49.8">L5</text>
<text x="254.3" y="52.1">1 BEED</text>
<text x="10.9" y="58.7">RCT</text>
<text x="11" y="56.8">NC1</text>
<text x="12" y="54.8">NC</text>
<text x="16.8" y="57.9">6</text>
<text x="16.8" y="59.8">7</text>
<text x="16.8" y="56">5</text>
<text x="16.8" y="54">4</text>
<text x="37.9" y="55.6">L1</text>
<text x="37.9" y="57.9">BEED</text>
<text x="62.2" y="59.5">RXIP</text>
<text x="105.4" y="57.5">R44</text>
<text x="105.4" y="59.8">4.7k</text>
<text x="120.1" y="55.6">D14</text>
<text x="120.1" y="57.5">D13</text>
<text x="120.1" y="59.5">D12</text>
<text x="129.9" y="54">28</text>
<text x="129.9" y="56">29</text>
<text x="129.9" y="57.9">30</text>
<text x="129.9" y="59.8">31</text>
<text x="134.2" y="54.8">DATA15</text>
<text x="134.2" y="56.8">DATA14</text>
<text x="134.2" y="58.7">DATA13</text>
<text x="173.9" y="58.7">TXOP</text>
<text x="180.9" y="57.9">8</text>
<text x="180.9" y="59.8">9</text>
<text x="189.6" y="57.5">TXOP</text>
<text x="189.6" y="59.5">TXON</text>
<text x="195" y="55.6">12K(1%)</text>
<text x="204.7" y="55.6">300(1%)</text>
<text x="267" y="57.6">+ C33</text>
<text x="11" y="60.6">RD+</text>
<text x="11.4" y="62.5">RD-</text>
<text x="16.8" y="61.7">8</text>
<text x="21.3" y="63.3">3.3V</text>
<text x="29" y="63.3">3.3V</text>
<text x="36.7" y="64.7">1</text>
<text x="62.2" y="61.4">RXIN</text>
<text x="120.1" y="61.4">D11</text>
<text x="120.1" y="63.3">D10</text>
<text x="120.1" y="65.3">D9</text>
<text x="129.9" y="61.7">32</text>
<text x="129.9" y="63.7">33</text>
<text x="129.9" y="65.6">34</text>
<text x="134.2" y="60.6">DATA12</text>
<text x="134.2" y="62.5">DATA11</text>
<text x="134.2" y="64.5">DATA10</text>
<text x="173.8" y="60.6">TXON</text>
<text x="174.5" y="64.5">RXIP</text>
<text x="180.9" y="65.6">6</text>
<text x="180.9" y="63.7">5</text>
<text x="189.6" y="63.3">RXIP</text>
<text x="189.6" y="65.3">RXIN</text>
<text x="266.4" y="61.4">10uF/6.3V</text>
<text x="26.3" y="71">R38</text>
<text x="34" y="71">R39</text>
<text x="47.5" y="71">C9</text>
<text x="54.1" y="67.2">R36</text>
<text x="54.1" y="69.1">49.9</text>
<text x="63" y="67.2">R37</text>
<text x="63" y="69.5">49.9</text>
<text x="120.1" y="67.2">D8</text>
<text x="120.1" y="69.1">D7</text>
<text x="120.1" y="71">D6</text>
<text x="129.9" y="67.5">35</text>
<text x="129.9" y="69.5">38</text>
<text x="129.9" y="71.4">39</text>
<text x="134.2" y="66.4">DATA9</text>
<text x="134.2" y="68.3">DATA8</text>
<text x="134.2" y="70.3">DATA7</text>
<text x="174.5" y="66.4">RXIN</text>
<text x="180.9" y="71.4">80</text>
<text x="264.5" y="69.1">GNDA</text>
<text x="26.3" y="73.3">200</text>
<text x="34" y="73.3">200</text>
<text x="47.5" y="73.3">100nF</text>
<text x="120.1" y="73">D5</text>
<text x="120.1" y="74.9">D4</text>
<text x="120.1" y="76.8">D3</text>
<text x="129.9" y="73.3">40</text>
<text x="129.9" y="75.3">41</text>
<text x="129.9" y="77.2">42</text>
<text x="134.2" y="72.2">DATA6</text>
<text x="134.2" y="74.1">DATA5</text>
<text x="134.2" y="76.1">DATA4</text>
<text x="134.2" y="78">DATA3</text>
<text x="174.6" y="72.2">/FDX</text>
<text x="12.5" y="83.8">L2</text>
<text x="12.5" y="81.9">L1</text>
<text x="16.8" y="83">10</text>
<text x="16.8" y="81">9</text>
<text x="25.5" y="80.7">/LINKLED</text>
<text x="59.1" y="78.8">C10</text>
<text x="59.1" y="81.1">100nF</text>
<text x="120.1" y="78.8">D2</text>
<text x="120.1" y="80.7">D1</text>
<text x="120.1" y="82.6">D0</text>
<text x="129.9" y="79.1">43</text>
<text x="129.9" y="81">44</text>
<text x="129.9" y="83">45</text>
<text x="134.2" y="79.9">DATA2</text>
<text x="134.2" y="81.9">DATA1</text>
<text x="134.2" y="83.8">DATA0</text>
<text x="171.3" y="83.8">LINKLED</text>
<text x="180.9" y="83">90</text>
<text x="189.6" y="82.6">/LINKLED</text>
<text x="241.3" y="82.6">3.3V</text>
<text x="8.6" y="89.7" transform="rotate(-90 8.6 89.7)">SHIELD2</text>
<text x="10.5" y="89.7" transform="rotate(-90 10.5 89.7)">SHIELD1</text>
<text x="12.5" y="87.7">L3</text>
<text x="12.5" y="89.6">L4</text>
<text x="16.8" y="86.8">11</text>
<text x="16.8" y="88.8">12</text>
<text x="27.4" y="86.5">/ACTLED</text>
<text x="42.5" y="86.5">GNDA</text>
<text x="54.1" y="86.5">GNDA</text>
<text x="82.5" y="85.3">A[0..14]</text>
<text x="120.1" y="86.5">A9</text>
<text x="120.1" y="88.4">A8</text>
<text x="129.9" y="86.8">48</text>
<text x="129.9" y="88.8">49</text>
<text x="134.2" y="87.7">ADDR9</text>
<text x="134.2" y="89.6">ADDR8</text>
<text x="163.3" y="87.7">SPDLED/MII_TXD0</text>
<text x="163.5" y="89.6">FDXLED/MII_TXD1</text>
<text x="180.9" y="88.8">86</text>
<text x="180.9" y="86.8">85</text>
<text x="189.6" y="86.5">/SPDLED</text>
<text x="189.6" y="88.4">/FDXLED</text>
<text x="7.7" y="94" transform="rotate(-90 7.7 94)">14</text>
<text x="9.7" y="94" transform="rotate(-90 9.7 94)">13</text>
<text x="120.1" y="90.3">A7</text>
<text x="120.1" y="94.2">A5</text>
<text x="120.1" y="92.3">A6</text>
<text x="129.9" y="90.7">50</text>
<text x="129.9" y="92.6">51</text>
<text x="129.9" y="94.6">52</text>
<text x="134.2" y="91.5">ADDR7</text>
<text x="134.2" y="93.4">ADDR6</text>
<text x="134.2" y="95.4">ADDR5</text>
<text x="163.3" y="91.5">COLLED/MII_TXD2</text>
<text x="164.5" y="93.4">RXLED/MII_TXD3</text>
<text x="164.5" y="95.4">TXLED/MII_TXEN</text>
<text x="180.9" y="92.6">88</text>
<text x="180.9" y="94.6">89</text>
<text x="180.9" y="90.7">87</text>
<text x="189.6" y="90.3">/COLLED</text>
<text x="189.6" y="92.3">/RXLED</text>
<text x="189.6" y="94.2">/TXLED</text>
<text x="230.3" y="94.2">+ C30</text>
<text x="237.5" y="92.3">C11</text>
<text x="237.5" y="94.2">100nF</text>
<text x="245.2" y="92.3">C12</text>
<text x="251" y="92.3">C13</text>
<text x="256.8" y="92.3">C14</text>
<text x="262.6" y="92.3">C15</text>
<text x="120.1" y="96.1">A4</text>
<text x="120.1" y="98.1">A3</text>
<text x="120.1" y="100">A2</text>
<text x="120.1" y="101.9">A1</text>
<text x="129.9" y="96.5">53</text>
<text x="129.9" y="98.4">54</text>
<text x="129.9" y="100.4">55</text>
<text x="134.2" y="97.3">ADDR4</text>
<text x="134.2" y="99.2">ADDR3</text>
<text x="134.2" y="101.2">ADDR2</text>
<text x="171.8" y="97.3">MII_TXC</text>
<text x="180.9" y="96.5">82</text>
<text x="229.8" y="98.1">10uF/6.3V</text>
<text x="245.2" y="96.1">100nF 100nF 100nF 100nF</text>
<text x="120.1" y="107.7">/WR</text>
<text x="120.1" y="103.9">A0</text>
<text x="129.9" y="102.3">56</text>
<text x="129.9" y="104.2">57</text>
<text x="134.2" y="103.1">ADDR1</text>
<text x="134.2" y="105">ADDR0</text>
<text x="170.4" y="107">MII_RXDV</text>
<text x="171.6" y="105">MII_RXC</text>
<text x="180.9" y="104.2">71</text>
<text x="180.9" y="106.2">74</text>
<text x="102.5" y="112.5">/WIZ_CS</text>
<text x="106.4" y="108.7">/WR</text>
<text x="106.4" y="110.6">/RD</text>
<text x="120.1" y="109.6">/RD</text>
<text x="120.1" y="111.6">/CS</text>
<text x="129.9" y="108.1">60</text>
<text x="129.9" y="110">61</text>
<text x="129.9" y="111.9">62</text>
<text x="134.2" y="108.9">/WR</text>
<text x="134.2" y="110.8">/RD</text>
<text x="134.2" y="112.7">/CS</text>
<text x="170.6" y="108.9">MII_RXD0</text>
<text x="170.6" y="110.8">MII_RXD1</text>
<text x="170.6" y="112.7">MII_RXD2</text>
<text x="180.9" y="108.1">75</text>
<text x="180.9" y="110">76</text>
<text x="180.9" y="111.9">77</text>
<text x="180.9" y="113.9">78</text>
<text x="235.5" y="113.5">1V8D</text>
<text x="40.6" y="119.3">3.3V</text>
<text x="101" y="116.2">/WIZ_IRQ</text>
<text x="120.1" y="115.4">/INT</text>
<text x="120.1" y="119.3">BRDY0</text>
<text x="129.9" y="115.8">65</text>
<text x="129.9" y="119.7">67</text>
<text x="134.2" y="116.6">/INT</text>
<text x="170.6" y="114.7">MII_RXD3</text>
<text x="180.9" y="119.7">79</text>
<text x="120.1" y="121.2">BRDY1</text>
<text x="120.1" y="123.2">BRDY2</text>
<text x="120.1" y="125.1">BRDY3</text>
<text x="129.9" y="121.6">68</text>
<text x="129.9" y="123.5">69</text>
<text x="129.9" y="125.5">70</text>
<text x="134.2" y="120.5">BRDY0</text>
<text x="134.2" y="122.4">BRDY1</text>
<text x="134.2" y="124.3">BRDY2</text>
<text x="171.6" y="122.4">MII_CRS</text>
<text x="171.6" y="120.5">MII_COL</text>
<text x="180.9" y="121.6">81</text>
<text x="231.7" y="123.1">C23</text>
<text x="231.7" y="125.1">100nF</text>
<text x="239.4" y="123.1">C24</text>
<text x="245.2" y="123.1">C25</text>
<text x="251" y="123.1">C26</text>
<text x="256.8" y="123.1">C27</text>
<text x="262.6" y="123.1">C28</text>
<text x="30.9" y="128.9">D1</text>
<text x="44.4" y="127">R12</text>
<text x="44.4" y="130.9">4.7k</text>
<text x="73.4" y="128.9">C29</text>
<text x="79.2" y="128.9">18pF</text>
<text x="100.8" y="128.9">XTLP</text>
<text x="120.1" y="130.9">XTLP</text>
<text x="129.9" y="131.2">96</text>
<text x="134.2" y="126.3">BRDY3</text>
<text x="180.9" y="131.2">23</text>
<text x="187.7" y="130.9">OP_MODE0</text>
<text x="239.4" y="127">100nF 100nF 100nF 100nF 100nF</text>
<text x="10.1" y="132.8">/RXLED</text>
<text x="26.7" y="133.2">1</text>
<text x="38.1" y="137">3</text>
<text x="46.8" y="136.7">/ACTLED</text>
<text x="77.3" y="134.7">25MHz</text>
<text x="86.9" y="136.7">Y3</text>
<text x="95.8" y="132.8">R43</text>
<text x="95.8" y="135.1">1M</text>
<text x="120.1" y="132.8">XTLN</text>
<text x="129.9" y="133.2">95</text>
<text x="134.2" y="134">XTLN</text>
<text x="134.2" y="132">XTLP</text>
<text x="168.9" y="132">OP_MODE0</text>
<text x="168.9" y="134">OP_MODE1</text>
<text x="168.9" y="135.9">OP_MODE2</text>
<text x="180.9" y="133.2">24</text>
<text x="180.9" y="135.1">25</text>
<text x="187.7" y="132.8">OP_MODE1</text>
<text x="187.7" y="134.7">OP_MODE2</text>
<text x="10.1" y="140.5">/TXLED</text>
<text x="26.7" y="140.9">2</text>
<text x="73.4" y="138.6">C31</text>
<text x="79.2" y="138.6">18pF</text>
<text x="100.8" y="138.6">XTLN</text>
<text x="129.9" y="139">91</text>
<text x="134.2" y="139.8">OSC25I</text>
<text x="175.1" y="143.6">NC1</text>
<text x="180.9" y="142.8">3</text>
<text x="27.1" y="144.4">1SS181(SC-59)</text>
<text x="129.9" y="144.8">19</text>
<text x="129.9" y="146.7">20</text>
<text x="129.9" y="148.6">21</text>
<text x="134.2" y="145.6">TEST_MODE3</text>
<text x="134.2" y="147.5">TEST_MODE2</text>
<text x="134.2" y="149.4">TEST_MODE1</text>
<text x="175.1" y="149.4">NC4</text>
<text x="175.1" y="147.5">NC3</text>
<text x="175.1" y="145.6">NC2</text>
<text x="180.9" y="148.6">100</text>
<text x="180.9" y="146.7">99</text>
<text x="180.9" y="144.8">98</text>
<text x="256.4" y="146.7">2</text>
<text x="258.7" y="144.4">L4</text>
<text x="267.8" y="146.7">1 BEED</text>
<text x="30.9" y="156">GH1</text>
<text x="48.3" y="156">GH2</text>
<text x="65.7" y="156">GH3</text>
<text x="83" y="156">GH4</text>
<text x="129.9" y="150.5">22</text>
<text x="134.2" y="151.3">TEST_MODE0</text>
<text x="231.7" y="156">GNDA</text>
<text x="28.6" y="158.3">1</text>
<text x="28.6" y="160.2">2</text>
<text x="31.9" y="159.1">1</text>
<text x="31.9" y="161">2</text>
<text x="46" y="158.3">1</text>
<text x="46" y="160.2">2</text>
<text x="49.3" y="159.1">1</text>
<text x="49.3" y="161">2</text>
<text x="63.3" y="158.3">1</text>
<text x="63.3" y="160.2">2</text>
<text x="66.7" y="159.1">1</text>
<text x="66.7" y="161">2</text>
<text x="80.7" y="158.3">1</text>
<text x="80.7" y="160.2">2</text>
<text x="84" y="159.1">1</text>
<text x="84" y="161">2</text>
<text x="141.7" y="159.2" transform="rotate(-90 141.7 159.2)">GNDA</text>
<text x="143.7" y="159.2" transform="rotate(-90 143.7 159.2)">GNDA</text>
<text x="145.6" y="159.2" transform="rotate(-90 145.6 159.2)">GNDA</text>
<text x="151.4" y="159.2" transform="rotate(-90 151.4 159.2)">GND</text>
<text x="153.3" y="159.2" transform="rotate(-90 153.3 159.2)">GND</text>
<text x="155.3" y="159.2" transform="rotate(-90 155.3 159.2)">GND</text>
<text x="157.2" y="159.2" transform="rotate(-90 157.2 159.2)">GND</text>
<text x="159.1" y="159.2" transform="rotate(-90 159.1 159.2)">GND</text>
<text x="161.1" y="159.2" transform="rotate(-90 161.1 159.2)">GND</text>
<text x="163" y="159.2" transform="rotate(-90 163 159.2)">GND</text>
<text x="164.9" y="159.2" transform="rotate(-90 164.9 159.2)">GND</text>
<text x="166.9" y="159.2" transform="rotate(-90 166.9 159.2)">GND</text>
<text x="168.8" y="159.2" transform="rotate(-90 168.8 159.2)">GND</text>
<text x="170.7" y="159.2" transform="rotate(-90 170.7 159.2)">GND</text>
<text x="28.6" y="162.1">3</text>
<text x="28.6" y="164.1">4</text>
<text x="28.6" y="166">5</text>
<text x="28.6" y="167.9">6</text>
<text x="31.9" y="162.9">3</text>
<text x="31.9" y="164.9">4</text>
<text x="31.9" y="166.8">5</text>
<text x="46" y="162.1">3</text>
<text x="46" y="164.1">4</text>
<text x="46" y="166">5</text>
<text x="46" y="167.9">6</text>
<text x="49.3" y="162.9">3</text>
<text x="49.3" y="164.9">4</text>
<text x="49.3" y="166.8">5</text>
<text x="63.3" y="162.1">3</text>
<text x="63.3" y="164.1">4</text>
<text x="63.3" y="166">5</text>
<text x="63.3" y="167.9">6</text>
<text x="66.7" y="162.9">3</text>
<text x="66.7" y="164.9">4</text>
<text x="66.7" y="166.8">5</text>
<text x="80.7" y="162.1">3</text>
<text x="80.7" y="164.1">4</text>
<text x="80.7" y="166">5</text>
<text x="80.7" y="167.9">6</text>
<text x="84" y="162.9">3</text>
<text x="84" y="164.9">4</text>
<text x="84" y="166.8">5</text>
<text x="140.9" y="162.5" transform="rotate(-90 140.9 162.5)">4</text>
<text x="142.9" y="163.5" transform="rotate(-90 142.9 163.5)">10</text>
<text x="144.8" y="163.5" transform="rotate(-90 144.8 163.5)">16</text>
<text x="150.6" y="163.5" transform="rotate(-90 150.6 163.5)">12</text>
<text x="152.5" y="163.5" transform="rotate(-90 152.5 163.5)">15</text>
<text x="154.4" y="163.5" transform="rotate(-90 154.4 163.5)">27</text>
<text x="156.4" y="163.5" transform="rotate(-90 156.4 163.5)">37</text>
<text x="158.3" y="163.5" transform="rotate(-90 158.3 163.5)">47</text>
<text x="160.2" y="163.5" transform="rotate(-90 160.2 163.5)">59</text>
<text x="162.2" y="163.5" transform="rotate(-90 162.2 163.5)">64</text>
<text x="164.1" y="163.5" transform="rotate(-90 164.1 163.5)">73</text>
<text x="166" y="163.5" transform="rotate(-90 166 163.5)">84</text>
<text x="168" y="163.5" transform="rotate(-90 168 163.5)">93</text>
<text x="169.9" y="163.5" transform="rotate(-90 169.9 163.5)">97</text>
<text x="173.8" y="163.7">W5300-LQFP100</text>
<text x="28.6" y="169.8">7</text>
<text x="28.6" y="171.8">8</text>
<text x="28.6" y="173.7">9</text>
<text x="31.9" y="168.7">6</text>
<text x="31.9" y="170.6">7</text>
<text x="31.9" y="172.6">8</text>
<text x="46" y="169.8">7</text>
<text x="46" y="171.8">8</text>
<text x="46" y="173.7">9</text>
<text x="49.3" y="168.7">6</text>
<text x="49.3" y="170.6">7</text>
<text x="49.3" y="172.6">8</text>
<text x="63.3" y="169.8">7</text>
<text x="63.3" y="171.8">8</text>
<text x="63.3" y="173.7">9</text>
<text x="66.7" y="168.7">6</text>
<text x="66.7" y="170.6">7</text>
<text x="66.7" y="172.6">8</text>
<text x="80.7" y="169.8">7</text>
<text x="80.7" y="171.8">8</text>
<text x="80.7" y="173.7">9</text>
<text x="84" y="168.7">6</text>
<text x="84" y="170.6">7</text>
<text x="84" y="172.6">8</text>
<text x="222" y="173.4">Title</text>
<text x="30.9" y="177.2">CON8</text>
<text x="31.9" y="174.5">9</text>
<text x="48.3" y="177.2">CON8</text>
<text x="49.3" y="174.5">9</text>
<text x="65.7" y="177.2">CON8</text>
<text x="66.7" y="174.5">9</text>
<text x="83" y="177.2">CON8</text>
<text x="84" y="174.5">9</text>
<text x="142.9" y="175.3">GNDA</text>
<text x="222" y="179.1">Size</text>
<text x="229.8" y="179.1">Document Number</text>
<text x="229.8" y="175.3">WIZ-Embedded WebServer : Network W5300</text>
<text x="285.7" y="179.1">Rev</text>
<text x="222" y="184.9">Date:</text>
<text x="224" y="181.1">B</text>
<text x="229.8" y="181.1">http://wiznet.co.kr</text>
<text x="232.1" y="184.9">Thursday, October 09, 2008</text>
<text x="260.6" y="184.9">Sheet</text>
<text x="270.3" y="184.9">2</text>
<text x="276.1" y="184.9">of</text>
<text x="281.9" y="184.9">2</text>
<text x="287.7" y="181.1">0.2</text>
</g>
<g font-size="1.4">
<text x="30.9" y="1.5">5</text>
<text x="88.8" y="1.5">4</text>
<text x="146.7" y="1.5">3</text>
<text x="204.7" y="1.5">2</text>
<text x="262.6" y="1.5">1</text>
<text x=".5" y="26.1">D</text>
<text x="292" y="26.1">D</text>
<text x=".5" y="71.9">C</text>
<text x="292" y="71.9">C</text>
<text x=".5" y="117.8">B</text>
<text x="292" y="117.8">B</text>
<text x=".5" y="163.6">A</text>
<text x="292" y="163.6">A</text>
<text x="30.9" y="186.8">5</text>
<text x="88.8" y="186.8">4</text>
<text x="146.7" y="186.8">3</text>
<text x="204.7" y="186.8">2</text>
<text x="262.6" y="186.8">1</text>
</g>
</svg>
